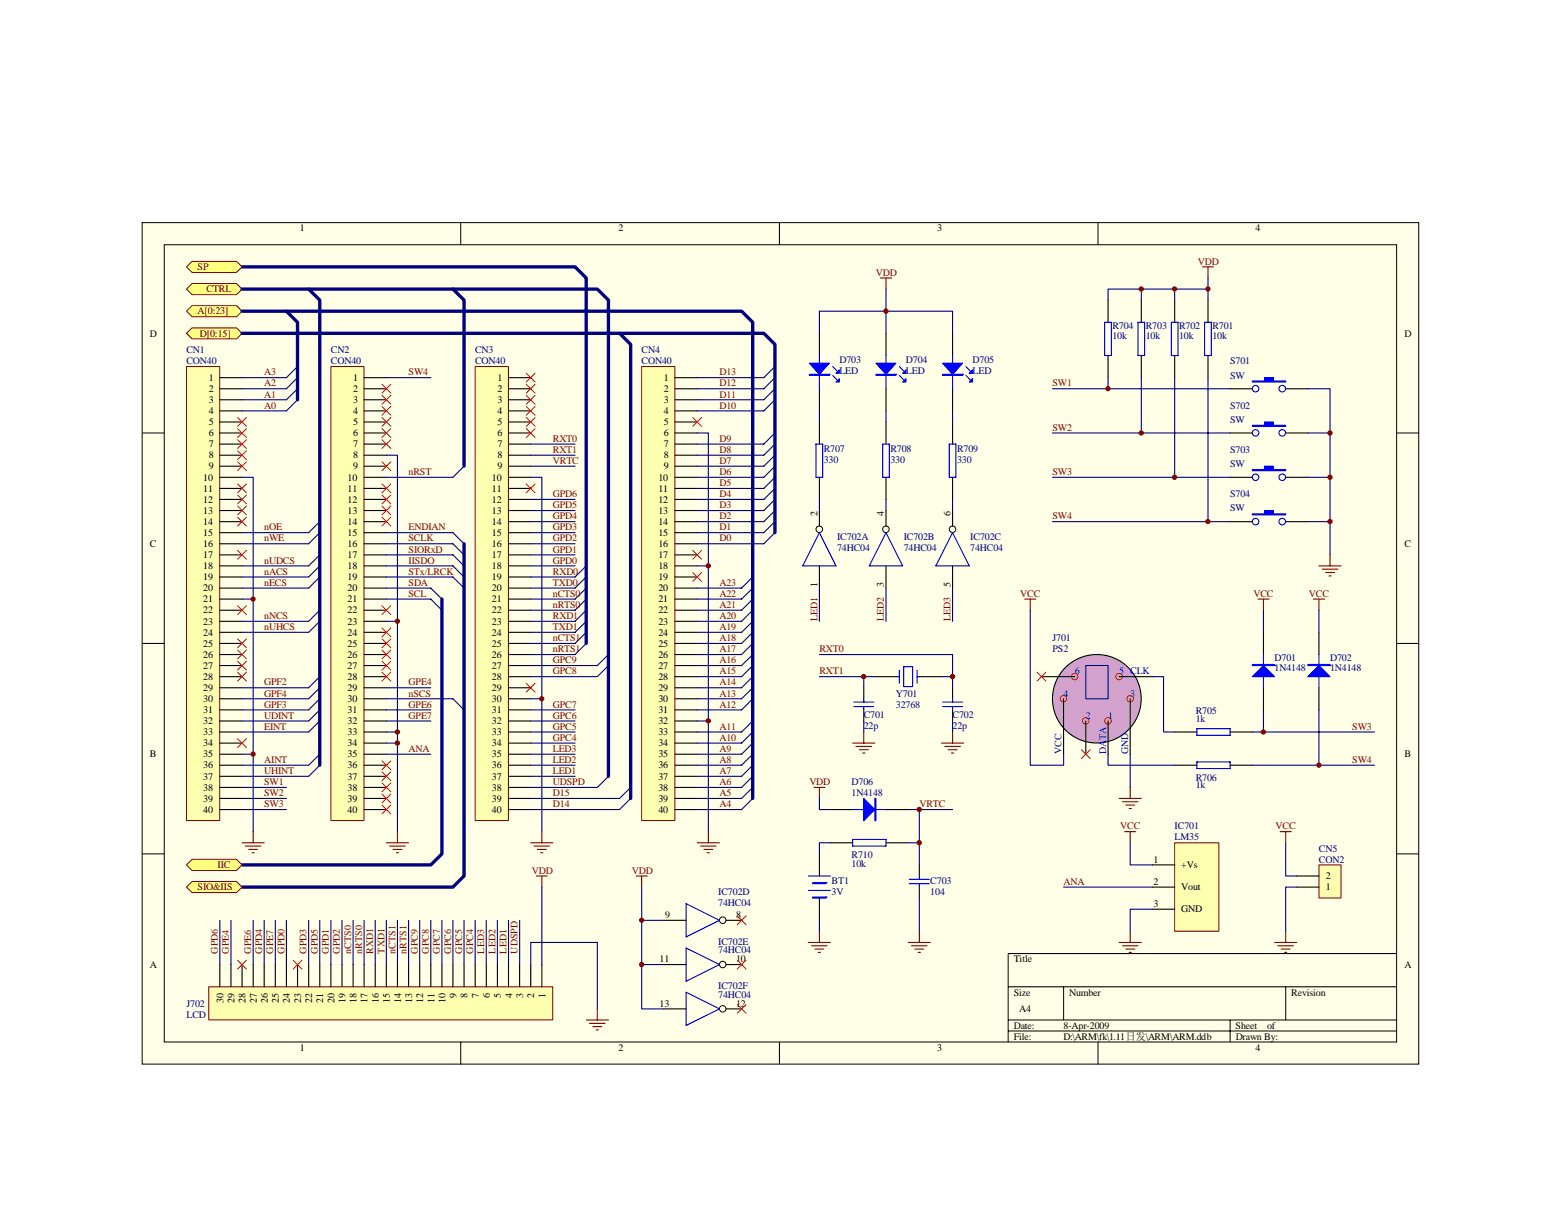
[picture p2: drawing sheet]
<svg xmlns="http://www.w3.org/2000/svg" width="279mm" height="216mm" viewBox="0 0 279 216" stroke-linecap="round" stroke-linejoin="round" font-family="sans-serif">
<path d="M25.4 39.9h228.5v150.6h-228.5z" fill="#ffffe8"/>
<g fill="none" stroke="#000" stroke-width=".18">
<path d="M25.4 39.9h228.5v150.6h-228.5zM82.5 39.9v3.9M139.5 39.9v3.9M196.5 39.9v3.9M29.4 43.8h220.6v142.7h-220.6zM25.4 77.5h4M250 77.5h4M25.4 115.2h4M250 115.2h4M25.4 152.9h4M250 152.9h4M180.4 176.7h69.6"/>
<path d="M190.4 176.7v5.9M230.1 176.7v5.9M250 170.7h-69.6v15.9M82.5 186.6v3.9M139.5 186.6v3.9M180.4 182.6h69.6M180.4 184.6h69.6M196.5 186.6v3.9M220.2 182.6v4"/>
</g>
<g fill="none" stroke="#000" stroke-width=".2">
<path d="M198.3 53.7v4M204.3 53.7v4M210.2 53.7v4M216.2 53.7v4M198.3 63.6v4M204.3 63.6v4M210.2 63.6v4M216.2 63.6v4M220.2 69.6h4M220.2 77.5h4M230.1 69.6h4M230.1 77.5h4"/>
<path d="M220.2 85.4h4M220.2 93.4h4M230.1 85.4h4M230.1 93.4h4"/>
</g>
<g fill="#00f" stroke="#00f" stroke-width=".2">
<path d="M224.2 68.2h2.1v-.6h1.6v.6h2.2v.2h-5.9z" fill-rule="evenodd"/>
<path d="M224.2 76.1h2.1v-.6h1.6v.6h2.2v.2h-5.9z" fill-rule="evenodd"/>
<path d="M224.2 84.1h2.1v-.6h1.6v.6h2.2v.2h-5.9z" fill-rule="evenodd"/>
<path d="M224.2 92h2.1v-.6h1.6v.6h2.2v.2h-5.9z" fill-rule="evenodd"/>
</g>
<g fill="none" stroke="#00f" stroke-width=".2">
<path d="M197.7 57.7h1.2v5.9h-1.2zM203.7 57.7h1.2v5.9h-1.2zM209.7 57.7h1.1v5.9h-1.1zM215.6 57.7h1.2v5.9h-1.2z"/>
<circle cx="224.7" cy="77.5" r=".58"/>
<circle cx="224.7" cy="69.6" r=".58"/>
<circle cx="229.5" cy="77.5" r=".59"/>
<circle cx="229.5" cy="69.6" r=".59"/>
<circle cx="224.7" cy="93.4" r=".58"/>
<circle cx="224.7" cy="85.4" r=".58"/>
<circle cx="229.5" cy="85.4" r=".59"/>
<circle cx="229.5" cy="93.4" r=".59"/>
</g>
<path d="M215.2 47.8h2M216.2 47.8v2M238.1 99.3v2M236.1 101.3h4M236.7 101.9h2.8M237.3 102.5h1.6M237.9 103.1h.4" fill="none" stroke="#800000" stroke-width=".2"/>
<g fill="none" stroke="#000080" stroke-width=".2">
<path d="M204.3 51.8v1.9M210.2 51.8v1.9M216.2 51.8h-17.9v1.9M216.2 49.8v3.9M188.4 77.5h31.8M188.4 69.6h31.8M198.3 67.6v2M204.3 67.6v9.9M210.2 67.6v17.8M216.2 67.6v25.8M234.1 69.6h4v29.7M234.1 77.5h4"/>
<path d="M188.4 85.4h31.8M188.4 93.4h31.8M234.1 85.4h4M234.1 93.4h4"/>
</g>
<circle cx="196.3" cy="125.1" r="7.9" fill="#d2a2cd" stroke="#000" stroke-width=".2"/>
<g fill="none" stroke="#f00" stroke-width=".18">
<path d="M185.6 120.3l1.6 1.6M187.2 120.3l-1.6 1.6M193.5 134.2l1.6 1.6M195.1 134.2l-1.6 1.6"/>
<circle cx="190.4" cy="125.1" r=".58"/>
<circle cx="192.4" cy="121.1" r=".58"/>
<circle cx="194.3" cy="129" r=".59"/>
<circle cx="198.3" cy="129.1" r=".59"/>
<circle cx="200.3" cy="121.1" r=".59"/>
<circle cx="202.3" cy="125.1" r=".59"/>
</g>
<path d="M194.4 119.1h3.9v6h-3.9z" fill="none" stroke="#11037e" stroke-width=".2"/>
<g fill="none" stroke="#000" stroke-width=".2">
<path d="M226.1 113.2v4M236.1 113.2v4M186.4 121.1h6M190.4 125.1v9.9M194.4 129.1v5.9M198.3 129.1v5.9M200.3 121.1h6M202.3 125.1v9.9M210.2 131h4M210.2 137h4M220.2 131h4M220.2 137h4"/>
<path d="M226.1 123.1v4M236.1 123.1v4"/>
</g>
<path d="M183.4 107.3h2M184.4 107.3v1.9M225.2 107.3h1.9M226.1 107.3v1.9M235.1 107.3h2M236.1 107.3v1.9M200.3 142.9h4M200.9 143.5h2.8M201.5 144.1h1.6M202.1 144.7h.4M202.3 141v1.9" fill="none" stroke="#800000" stroke-width=".2"/>
<path d="M184.4 109.2v27.8h6v-2M226.1 109.2v4M236.1 109.2v4M198.3 135v2h11.9M202.3 135v6M206.3 121.1h2v9.9h1.9M224.2 131h21.8M224.2 137h21.8M226.1 127.1v3.9M236.1 127.1v9.9" fill="none" stroke="#000080" stroke-width=".2"/>
<path d="M226.1 117.2v5.9M236.1 117.2v5.9M214.2 130.5h6v1.1h-6zM214.2 136.4h6v1.2h-6z" fill="none" stroke="#00f" stroke-width=".2"/>
<g fill="#00f" stroke="#00f" stroke-width=".2">
<path d="M224.2 121.1l1.9-2 2 2z"/>
<path d="M234.1 121.1l2-2 2 2z"/>
<path d="M224.2 119v.1h3.9v-.1z" fill-rule="evenodd"/>
<path d="M234.1 119v.1h4v-.1z" fill-rule="evenodd"/>
</g>
<g fill="#800000" stroke="#800000" stroke-width=".18">
<circle cx="226.1" cy="131" r=".39"/>
<circle cx="236.1" cy="137" r=".39"/>
<circle cx="238.1" cy="77.5" r=".39"/>
<circle cx="238" cy="85.4" r=".39"/>
<circle cx="238.1" cy="93.4" r=".39"/>
<circle cx="198.3" cy="69.6" r=".38"/>
<circle cx="204.3" cy="77.5" r=".39"/>
<circle cx="210.2" cy="85.4" r=".39"/>
<circle cx="216.2" cy="93.4" r=".38"/>
<circle cx="216.2" cy="51.7" r=".38"/>
<circle cx="204.3" cy="51.7" r=".39"/>
<circle cx="210.2" cy="51.7" r=".39"/>
</g>
<path d="M210.3 150.9h7.9v15.8h-7.9z" fill="#ffffb0"/>
<path d="M210.2 150.9h8v15.8h-8z" fill="none" stroke="#800000" stroke-width=".18"/>
<path d="M206.3 154.8h3.9M206.3 158.8h3.9M206.3 162.8h3.9" fill="none" stroke="#000" stroke-width=".2"/>
<path d="M201.3 148.9h2M202.3 148.9v2M200.3 168.7h4M200.9 169.3h2.8M201.5 169.9h1.6M202.1 170.5h.4M202.3 166.7v2" fill="none" stroke="#800000" stroke-width=".2"/>
<path d="M190.4 158.8h15.9M202.3 150.9v3.9h4M206.3 162.8h-4v3.9" fill="none" stroke="#000080" stroke-width=".2"/>
<path d="M33.4 65.6h5.9v81.3h-5.9z" fill="#ffffb0"/>
<path d="M33.4 65.6h5.9v81.3h-5.9z" fill="none" stroke="#800000" stroke-width=".18"/>
<g fill="none" stroke="#000" stroke-width=".2">
<path d="M39.3 67.6h4M39.3 69.6h4M39.3 71.6h4M39.3 73.6h4M39.3 75.5h4M39.3 77.5h4M39.3 79.5h4M39.3 81.5h4M39.3 83.5h4M39.3 85.4h4M39.3 87.4h4M39.3 89.4h4"/>
<path d="M39.3 91.4h4M39.3 93.4h4M39.3 95.4h4M39.3 97.3h4M39.3 99.3h4M39.3 101.3h4M39.3 103.3h4M39.3 105.3h4M39.3 107.3h4M39.3 109.2h4M39.3 111.2h4M39.3 113.2h4"/>
<path d="M39.3 115.2h4M39.3 117.2h4M39.3 119.1h4M39.3 121.1h4M39.3 123.1h4M39.3 125.1h4M39.3 127.1h4M39.3 129.1h4M39.3 131h4M39.3 133h4M39.3 135h4M39.3 137h4"/>
<path d="M39.3 139h4M39.3 141h4M39.3 142.9h4M39.3 144.9h4"/>
</g>
<path d="M59.2 65.6h6v81.3h-6z" fill="#ffffb0"/>
<path d="M59.2 65.6h6v81.3h-6z" fill="none" stroke="#800000" stroke-width=".18"/>
<g fill="none" stroke="#000" stroke-width=".2">
<path d="M65.2 67.6h4M65.2 69.6h4M65.2 71.6h4M65.2 73.6h4M65.2 75.5h4M65.2 77.5h4M65.2 79.5h4M65.2 81.5h4M65.2 83.5h4M65.2 85.4h4M65.2 87.4h4M65.2 89.4h4"/>
<path d="M65.2 91.4h4M65.2 93.4h4M65.2 95.4h4M65.2 97.3h4M65.2 99.3h4M65.2 101.3h4M65.2 103.3h4M65.2 105.3h4M65.2 107.3h4M65.2 109.2h4M65.2 111.2h4M65.2 113.2h4"/>
<path d="M65.2 115.2h4M65.2 117.2h4M65.2 119.1h4M65.2 121.1h4M65.2 123.1h4M65.2 125.1h4M65.2 127.1h4M65.2 129.1h4M65.2 131h4M65.2 133h4M65.2 135h4M65.2 137h4"/>
<path d="M65.2 139h4M65.2 141h4M65.2 142.9h4M65.2 144.9h4"/>
</g>
<path d="M85.1 65.6h5.9v81.3h-5.9z" fill="#ffffb0"/>
<path d="M85 65.6h6v81.3h-6z" fill="none" stroke="#800000" stroke-width=".18"/>
<g fill="none" stroke="#000" stroke-width=".2">
<path d="M91 67.6h4M91 69.6h4M91 71.6h4M91 73.6h4M91 75.5h4M91 77.5h4M91 79.5h4M91 81.5h4M91 83.5h4M91 85.4h4M91 87.4h4M91 89.4h4"/>
<path d="M91 91.4h4M91 93.4h4M91 95.4h4M91 97.3h4M91 99.3h4M91 101.3h4M91 103.3h4M91 105.3h4M91 107.3h4M91 109.2h4M91 111.2h4M91 113.2h4"/>
<path d="M91 115.2h4M91 117.2h4M91 119.1h4M91 121.1h4M91 123.1h4M91 125.1h4M91 127.1h4M91 129.1h4M91 131h4M91 133h4M91 135h4M91 137h4"/>
<path d="M91 139h4M91 141h4M91 142.9h4M91 144.9h4"/>
</g>
<path d="M114.9 65.6h5.9v81.3h-5.9z" fill="#ffffb0"/>
<path d="M114.9 65.6h5.9v81.3h-5.9z" fill="none" stroke="#800000" stroke-width=".18"/>
<g fill="none" stroke="#000" stroke-width=".2">
<path d="M146.7 59.7v3.9M158.6 59.7v3.9M170.5 59.7v3.9M120.8 67.6h4M120.8 69.6h4M120.8 71.6h4M120.8 73.6h4M120.8 75.5h4M120.8 77.5h4M120.8 79.5h4M146.7 69.6v4M146.7 75.5v4"/>
<path d="M158.6 69.6v4M158.6 75.5v4M170.5 69.6v4M170.5 75.5v4M120.8 81.5h4M120.8 83.5h4M120.8 85.4h4M120.8 87.4h4M120.8 89.4h4M120.8 91.4h4M120.8 93.4h4M120.8 95.4h4"/>
<path d="M120.8 97.3h4M120.8 99.3h4M146.7 85.4v4M146.7 91.4v2.8M158.6 85.4v4M158.6 91.4v2.8M170.5 85.4v4M170.5 91.4v2.8M120.8 101.3h4M120.8 103.3h4M120.8 105.3h4M120.8 107.3h4"/>
<path d="M120.8 109.2h4M120.8 111.2h4M120.8 113.2h4M120.8 115.2h4M120.8 117.2h4M120.8 119.1h4M146.7 101.3v4M158.6 101.3v4M170.5 101.3v4M120.8 121.1h4M120.8 123.1h4M120.8 125.1h4"/>
<path d="M120.8 127.1h4M120.8 129.1h4M120.8 131h4M120.8 133h4M120.8 135h4M120.8 137h4M120.8 139h4M120.8 141h4M120.8 142.9h4M120.8 144.9h4"/>
</g>
<g fill="none" stroke="#00f" stroke-width=".2">
<path d="M146 79.5h1.3v5.9h-1.3zM146.7 63.6v6M149 67.2l.8 .8M149 65.6l.8 .8M158 79.5h1.2v5.9h-1.2zM158.6 63.6v6M161 67.2l.8 .8M161 65.6l.8 .8M169.9 79.5h1.2v5.9h-1.2zM170.5 63.6v6M172.9 67.2l.8 .8M172.9 65.6l.8 .8"/>
<path d="M146.7 95.4l2.9 5.9h-5.9zM158.6 95.4l3 5.9h-6zM170.5 95.4l3 5.9h-6z"/>
</g>
<g fill="#00f" stroke="#00f" stroke-width=".2">
<path d="M144.9 65h3.5l-1.7 2z"/>
<path d="M149.6 68.4l.6-.6v.6z"/>
<path d="M150.2 66.2v.6h-.6z"/>
<path d="M156.8 65h3.6l-1.8 2z"/>
<path d="M161.6 68.4l.6-.6v.6z"/>
<path d="M162.2 66.2v.6h-.6z"/>
<path d="M168.7 65h3.6l-1.8 2z"/>
<path d="M173.5 68.4l.6-.6v.6z"/>
<path d="M174.1 66.2v.6h-.6z"/>
<path d="M144.9 67h3.5v.2h-3.5z" fill-rule="evenodd"/>
<path d="M156.8 67h3.6v.2h-3.6z" fill-rule="evenodd"/>
<path d="M168.7 67h3.6v.2h-3.6z" fill-rule="evenodd"/>
</g>
<g fill="none" stroke="#000" stroke-width=".18">
<circle cx="146.6" cy="94.8" r=".59"/>
<circle cx="158.6" cy="94.8" r=".58"/>
<circle cx="170.5" cy="94.8" r=".58"/>
</g>
<path d="M146.7 59.7v-4h23.8v4M158.6 51.8v7.9M146.7 73.6v1.9M158.6 73.6v1.9M170.5 73.6v1.9M146.7 89.4v2M158.6 89.4v2M170.5 89.4v2M146.7 105.3v5.9M158.6 105.3v5.9M170.5 105.3v5.9" fill="none" stroke="#000080" stroke-width=".2"/>
<path d="M157.6 49.8h2M158.6 49.8v2" fill="none" stroke="#800000" stroke-width=".2"/>
<path d="M236.1 154.9h3.9v5.9h-3.9z" fill="#ffffb0"/>
<path d="M236.1 154.8h3.9v6h-3.9z" fill="none" stroke="#800000" stroke-width=".18"/>
<g fill="none" stroke="#000" stroke-width=".2">
<path d="M154.6 123.1v2M154.6 127.1v2M156.6 121.1h4M164.5 121.1h4M170.5 123.1v2M170.5 127.1v2M146.7 152.9v3.9M148.6 144.9h4M148.6 150.9h4M158.6 144.9h4M158.6 150.9h4M164.5 154.8v2"/>
<path d="M164.5 158.8v2M232.1 158.8h4M232.1 156.8h4M146.7 160.8v4"/>
</g>
<g fill="none" stroke="#800000" stroke-width=".2">
<path d="M152.6 133h4M153.2 133.6h2.8M153.8 134.2h1.6M154.4 134.8h.4M154.6 131v2M168.5 133h4M169.1 133.6h2.8M169.7 134.2h1.6M170.3 134.8h.4M170.5 131v2M145.7 141h2M146.7 141v1.9"/>
<path d="M229.1 148.9h2M230.1 148.9v2M144.7 168.7h3.9M145.3 169.3h2.7M145.9 169.9h1.5M146.5 170.5h.4M146.7 166.7v2M162.6 168.7h3.9M163.2 169.3h2.7M163.7 169.9h1.6M164.3 170.5h.4M164.5 166.7v2"/>
<path d="M228.1 168.7h4M228.7 169.3h2.8M229.3 169.9h1.6M229.9 170.5h.4M230.1 166.7v2"/>
</g>
<g fill="none" stroke="#000080" stroke-width=".2">
<path d="M146.7 117.2h23.8v5.9M146.7 121.1h9.9M154.6 121.1v2M154.6 129.1v1.9M168.5 121.1h2M170.5 129.1v1.9M146.7 142.9v2h1.9M148.6 150.9h-1.9v2M162.6 144.9h7.9M162.6 150.9h1.9M164.5 144.9v9.9M230.1 150.9v5.9h2"/>
<path d="M232.1 158.8h-2v7.9M146.7 164.8v1.9M164.5 160.8v5.9"/>
</g>
<g fill="none" stroke="#00f" stroke-width=".2">
<path d="M161 120v2.3M161.8 119.4h1.5v3.5h-1.5zM164.1 120v2.3M152.8 126.5h3.6M152.8 125.7h3.6M154.6 125.1v.6M154.6 126.5v.6M160.6 121.1h.4M164.1 121.1h.4M168.7 126.5h3.6M168.7 125.7h3.6M170.5 125.1v.6"/>
<path d="M170.5 126.5v.6M144.7 159.4h3.9M144.7 156.8h3.9M152.6 144.9h6M152.6 150.3h6v1.2h-6zM162.8 158.2h3.5M162.8 157.4h3.5M164.5 156.8v.6M164.5 158.2v.6"/>
</g>
<g fill="#00f" stroke="#00f" stroke-width=".2">
<path d="M154.6 142.9l2 2-2 2z"/>
<path d="M145.5 158h2.3v.2h-2.3z" fill-rule="evenodd"/>
<path d="M145.5 160.6h2.3v.2h-2.3z" fill-rule="evenodd"/>
<path d="M156.6 142.9h.2v4h-.2z" fill-rule="evenodd"/>
</g>
<path d="M37.4 176.7h61.5v5.9h-61.5z" fill="#ffffb0"/>
<path d="M37.4 176.7h61.5v5.9h-61.5z" fill="none" stroke="#800000" stroke-width=".18"/>
<g fill="none" stroke="#000" stroke-width=".2">
<path d="M39.3 172.7v4M41.3 172.7v4M43.3 172.7v4M45.3 172.7v4M47.3 172.7v4M49.3 172.7v4M51.3 172.7v4M53.3 172.7v4M55.2 172.7v4M57.2 172.7v4M59.2 172.7v4M61.2 172.7v4"/>
<path d="M63.2 172.7v4M65.2 172.7v4M67.2 172.7v4M69.2 172.7v4M71.1 172.7v4M73.1 172.7v4M75.1 172.7v4M77.1 172.7v4M79.1 172.7v4M81.1 172.7v4M83.1 172.7v4M85 172.7v4"/>
<path d="M87 172.7v4M89 172.7v4M91 172.7v4M93 172.7v4M95 172.7v4M97 172.7v4"/>
</g>
<g fill="none" stroke="#800000" stroke-width=".2">
<path d="M43.3 150.9h4M43.9 151.5h2.8M44.5 152.1h1.6M45.1 152.7h.4M45.3 148.9v2M69.2 150.9h3.9M69.7 151.5h2.8M70.3 152.1h1.6M71 152.7h.3M71.1 148.9v2M95 150.9h4M95.6 151.5h2.8"/>
<path d="M96.2 152.1h1.6M96.8 152.7h.4M97 148.9v2M124.8 150.9h4M125.4 151.5h2.8M126 152.1h1.6M126.6 152.7h.4M126.8 148.9v2"/>
</g>
<g fill="none" stroke="#000080" stroke-width=".2">
<path d="M124.8 77.5h2v71.4M138.7 65.6l-2 2h-11.9M138.7 67.6l-2 2h-11.9M138.7 69.6l-2 2h-11.9M138.7 71.6l-2 2h-11.9M138.7 77.5l-2 2h-11.9M138.7 79.5l-2 2h-11.9M43.3 85.4h2v63.5M69.2 81.5h1.9v67.4M95 85.4h2v63.5M138.7 81.5l-2 2h-11.9M138.7 83.5l-2 1.9h-11.9"/>
<path d="M138.7 85.4l-2 2h-11.9M138.7 87.4l-2 2h-11.9M138.7 89.4l-2 2h-11.9M138.7 91.4l-2 2h-11.9M138.7 93.4l-2 2h-11.9M138.7 95.4l-2 1.9h-11.9M43.3 107.3h2M69.2 111.2h1.9M43.3 135h2M69.2 131h1.9M69.2 133h1.9M95 125.1h2"/>
<path d="M124.8 129.1h2M112.9 141l-2 1.9M112.9 142.9l-2 2"/>
</g>
<g fill="none" stroke="#f00" stroke-width=".18">
<path d="M68.4 78.7l1.6 1.6M70 78.7l-1.6 1.6M124 74.7l1.6 1.6M125.6 74.7l-1.6 1.6M42.5 82.7l1.6 1.6M44.1 82.7l-1.6 1.6M42.5 108.4l1.6 1.6M44.1 108.4l-1.6 1.6M68.4 108.4l1.6 1.6M70 108.4l-1.6 1.6M124 102.5l1.6 1.6M125.6 102.5l-1.6 1.6"/>
<path d="M42.5 132.2l1.6 1.6M44.1 132.2l-1.6 1.6M94.2 122.3l1.6 1.6M95.8 122.3l-1.6 1.6"/>
</g>
<path d="M33.4 59.7l1-1h7.9l1 1-1 1h-7.9z" fill-rule="evenodd" fill="#ffff80" stroke="#800000" stroke-width=".18"/>
<path d="M51.3 55.7l2 2v13.9M110.9 59.7l2 2v81.2" fill="none" stroke="#000080" stroke-width=".6"/>
<g fill="none" stroke="#000080" stroke-width=".2">
<path d="M53.3 65.6l-2 2h-8M53.3 67.6l-2 2h-8M53.3 69.6l-2 2h-8M53.3 71.6l-2 2h-8M134.7 103.3l-2 2h-7.9M134.7 105.3l-2 2h-7.9M134.7 107.3l-2 1.9h-7.9M134.7 109.2l-2 2h-7.9M134.7 111.2l-2 2h-7.9M134.7 113.2l-2 2h-7.9M134.7 115.2l-2 2h-7.9M134.7 117.2l-2 1.9h-7.9"/>
<path d="M134.7 119.1l-2 2h-7.9M134.7 121.1l-2 2h-7.9M134.7 123.1l-2 2h-7.9M134.7 125.1l-2 2h-7.9M134.7 129.1l-2 1.9h-7.9M134.7 131l-2 2h-7.9M134.7 133l-2 2h-7.9M134.7 135l-2 2h-7.9M134.7 137l-2 2h-7.9M134.7 139l-2 2h-7.9M134.7 141l-2 1.9h-7.9M134.7 142.9l-2 2h-7.9"/>
</g>
<path d="M33.4 55.7l1-1h7.9l1 1-1 1h-7.9z" fill-rule="evenodd" fill="#ffff80" stroke="#800000" stroke-width=".18"/>
<g fill="none" stroke="#000080" stroke-width=".2">
<path d="M57.2 93.4l-2 2h-11.9M57.2 95.4l-2 1.9h-11.9M57.2 99.3l-2 2h-11.9M83.1 83.5l-2 1.9h-11.9M57.2 103.3l-2 2h-11.9M57.2 101.3l-2 2h-11.9M57.2 109.2l-2 2h-11.9M57.2 111.2l-2 2h-11.9M108.9 119.1l-2 2M108.9 117.2l-2 1.9M57.2 129.1l-2 1.9h-11.9M57.2 123.1l-2 2h-11.9"/>
<path d="M57.2 121.1l-2 2h-11.9M57.2 125.1l-2 2h-11.9M57.2 135l-2 2h-11.9M57.2 127.1l-2 2h-11.9M57.2 137l-2 2h-11.9M108.9 139l-2 2"/>
</g>
<path d="M55.2 51.8l2 1.9v83.3M81.1 51.8l2 1.9v29.8" fill="none" stroke="#000080" stroke-width=".6"/>
<path d="M33.4 51.8l1-1h7.9l1 1-1 .9h-7.9z" fill-rule="evenodd" fill="#ffff80" stroke="#800000" stroke-width=".18"/>
<path d="M69.2 99.3h11.9l2 2M69.2 97.3h11.9l2 2M69.2 95.4h11.9l2 1.9M69.2 101.3h11.9l2 2M69.2 103.3h11.9l2 2M69.2 105.3h7.9l2 2M69.2 107.3h7.9l2 1.9M69.2 125.1h11.9l2 2" fill="none" stroke="#000080" stroke-width=".2"/>
<path d="M83.1 97.3v59.5l-2 2h-37.8M79.1 107.3v45.6l-2 1.9h-33.8" fill="none" stroke="#000080" stroke-width=".6"/>
<g fill="#ffff80" stroke="#800000" stroke-width=".18">
<path d="M34.4 157.8h7.9l1 1-1 1h-7.9l-1-1z" fill-rule="evenodd"/>
<path d="M34.4 153.8h7.9l1 1-1 1h-7.9l-1-1z" fill-rule="evenodd"/>
</g>
<path d="M43.3 59.7h93.4l2 2v33.7M43.3 55.7h89.4l2 2v85.2M43.3 51.8h63.6l2 1.9v85.3M43.3 47.8h59.6l2 2v65.4" fill="none" stroke="#000080" stroke-width=".6"/>
<g fill="none" stroke="#000080" stroke-width=".2">
<path d="M95 119.1h11.9M104.9 115.2l-2 2h-7.9M104.9 113.2l-2 2h-7.9M104.9 111.2l-2 2h-7.9M104.9 109.2l-2 2h-7.9M104.9 107.3l-2 1.9h-7.9M104.9 105.3l-2 2h-7.9M104.9 103.3l-2 2h-7.9M104.9 101.3l-2 2h-7.9M95 121.1h11.9M95 141h11.9M95 142.9h15.9"/>
<path d="M95 144.9h15.9"/>
</g>
<path d="M33.4 47.8l1-1h7.9l1 1-1 1h-7.9z" fill-rule="evenodd" fill="#ffff80" stroke="#800000" stroke-width=".18"/>
<g fill="#800000" stroke="#800000" stroke-width=".18">
<circle cx="45.3" cy="135" r=".38"/>
<circle cx="71.1" cy="111.2" r=".39"/>
<circle cx="71.1" cy="131" r=".39"/>
<circle cx="71.1" cy="133" r=".39"/>
<circle cx="97" cy="125.1" r=".38"/>
<circle cx="126.8" cy="129.1" r=".39"/>
<circle cx="158.6" cy="55.7" r=".39"/>
<circle cx="164.5" cy="150.9" r=".39"/>
<circle cx="170.5" cy="121.1" r=".39"/>
<circle cx="154.6" cy="121.1" r=".39"/>
<circle cx="164.5" cy="144.9" r=".39"/>
<circle cx="114.8" cy="172.7" r=".39"/>
<circle cx="114.9" cy="164.7" r=".38"/>
<circle cx="126.8" cy="101.3" r=".39"/>
<circle cx="45.3" cy="107.2" r=".38"/>
</g>
<g fill="none" stroke="#000080" stroke-width=".2">
<path d="M69.2 67.6h7.9M95 79.5h7.9M95 83.5h7.9M95 81.5h7.9M95 89.4h7.9M95 91.4h7.9M95 93.4h7.9M95 95.4h7.9M95 97.3h7.9M95 99.3h7.9M95 101.3h7.9M124.8 101.3h2"/>
<path d="M69.2 135h7.9M69.2 123.1h7.9M69.2 127.1h7.9M69.2 129.1h7.9M95 135h7.9M95 139h7.9M95 137h7.9M95 127.1h7.9M95 129.1h7.9M95 133h7.9M95 131h7.9M43.3 141h8"/>
<path d="M43.3 142.9h8M43.3 144.9h8M97 158.8v13.9M114.9 158.8v21.8h3.9M39.3 164.8v7.9M41.3 164.8v7.9M45.3 164.8v7.9M47.3 164.8v7.9M49.3 164.8v7.9M51.3 164.8v7.9M55.2 164.8v7.9M57.2 164.8v7.9"/>
<path d="M59.2 164.8v7.9M61.2 164.8v7.9M63.2 164.8v7.9M65.2 164.8v7.9M67.2 164.8v7.9M69.2 164.8v7.9M71.1 164.8v7.9M73.1 164.8v7.9M75.1 164.8v7.9M77.1 164.8v7.9M79.1 164.8v7.9M81.1 164.8v7.9"/>
<path d="M83.1 164.8v7.9M85 164.8v7.9M87 164.8v7.9M89 164.8v7.9M91 164.8v7.9M93 164.8v7.9M95 172.7v-4h11.9v11.9M114.9 172.7h3.9M114.9 164.8h3.9"/>
</g>
<g fill="none" stroke="#f00" stroke-width=".18">
<path d="M42.5 74.7l1.6 1.6M42.5 76.7l1.6 1.6M42.5 78.7l1.6 1.6M44.1 74.7l-1.6 1.6M44.1 76.7l-1.6 1.6M44.1 78.7l-1.6 1.6M68.4 68.8l1.6 1.6M68.4 70.8l1.6 1.6M68.4 72.8l1.6 1.5M68.4 74.7l1.6 1.6M68.4 76.7l1.6 1.6M70 68.8l-1.6 1.6"/>
<path d="M70 70.8l-1.6 1.6M70 72.8l-1.6 1.5M70 74.7l-1.6 1.6M70 76.7l-1.6 1.6M94.2 66.8l1.6 1.6M94.2 68.8l1.6 1.6M94.2 70.8l1.6 1.6M94.2 72.8l1.6 1.5M94.2 74.7l1.6 1.6M94.2 76.7l1.6 1.6M95.8 66.8l-1.6 1.6M95.8 68.8l-1.6 1.6"/>
<path d="M95.8 70.8l-1.6 1.6M95.8 72.8l-1.6 1.5M95.8 74.7l-1.6 1.6M95.8 76.7l-1.6 1.6M42.5 90.6l1.6 1.6M42.5 80.7l1.6 1.6M42.5 86.6l1.6 1.6M42.5 88.6l1.6 1.6M42.5 92.6l1.6 1.6M42.5 98.5l1.6 1.6M44.1 80.7l-1.6 1.6M44.1 86.6l-1.6 1.6"/>
<path d="M44.1 88.6l-1.6 1.6M44.1 90.6l-1.6 1.6M44.1 92.6l-1.6 1.6M44.1 98.5l-1.6 1.6M68.4 82.7l1.6 1.6M68.4 86.6l1.6 1.6M68.4 88.6l1.6 1.6M68.4 90.6l1.6 1.6M68.4 92.6l1.6 1.6M70 82.7l-1.6 1.6M70 86.6l-1.6 1.6M70 88.6l-1.6 1.6"/>
<path d="M70 90.6l-1.6 1.6M70 92.6l-1.6 1.6M94.2 86.6l1.6 1.6M95.8 86.6l-1.6 1.6M124 98.5l1.6 1.6M125.6 98.5l-1.6 1.6M42.5 114.4l1.6 1.6M42.5 116.4l1.6 1.6M42.5 118.4l1.6 1.6M44.1 114.4l-1.6 1.6M44.1 116.4l-1.6 1.6M44.1 118.4l-1.6 1.6"/>
<path d="M68.4 116.4l1.6 1.6M68.4 112.4l1.6 1.6M68.4 114.4l1.6 1.6M68.4 118.4l1.6 1.6M70 112.4l-1.6 1.6M70 114.4l-1.6 1.6M70 116.4l-1.6 1.6M70 118.4l-1.6 1.6M42.5 120.3l1.6 1.6M44.1 120.3l-1.6 1.6M68.4 136.2l1.6 1.6M68.4 138.2l1.6 1.6"/>
<path d="M68.4 120.3l1.6 1.6M70 136.2l-1.6 1.6M70 138.2l-1.6 1.6M70 120.3l-1.6 1.6M68.4 140.2l1.6 1.6M68.4 142.2l1.6 1.5M68.4 144.1l1.6 1.6M70 140.2l-1.6 1.6M70 142.2l-1.6 1.5M70 144.1l-1.6 1.6M42.5 171.9l1.6 1.6M44.1 171.9l-1.6 1.6"/>
<path d="M52.5 171.9l1.6 1.6M54.1 171.9l-1.6 1.6M132 164l1.5 1.5M132 171.9l1.5 1.6M132 179.8l1.5 1.6M133.5 164l-1.5 1.5M133.5 171.9l-1.5 1.6M133.5 179.8l-1.5 1.6"/>
</g>
<path d="M118.8 164.8h4M118.8 172.7h4M130 164.8h2.7M130 172.7h2.7M118.8 180.6h4M130 180.6h2.7" fill="none" stroke="#000" stroke-width=".2"/>
<g fill="none" stroke="#000" stroke-width=".18">
<circle cx="129.4" cy="164.7" r=".59"/>
<circle cx="129.4" cy="172.7" r=".58"/>
<circle cx="129.4" cy="180.6" r=".58"/>
</g>
<path d="M122.8 161.8l6 3-6 2.9zM122.8 169.7l6 3-6 3zM122.8 177.6l6 3-6 3z" fill="none" stroke="#00f" stroke-width=".2"/>
<path d="M96 156.8h2M97 156.8v2M113.9 156.8h1.9M114.9 156.8v2M104.9 182.6h4M105.5 183.2h2.8M106.1 183.8h1.6M106.7 184.4h.4M106.9 180.6v2" fill="none" stroke="#800000" stroke-width=".2"/>
<g font-size="1.8">
<text x="53.7" y="41.4">1</text>
<text x="110.7" y="41.4">2</text>
<text x="167.7" y="41.4">3</text>
<text x="224.7" y="41.4">4</text>
<text x="26.8" y="60.3">D</text>
<text x="251.4" y="60.3">D</text>
<text x="37.4" y="68.2">1</text>
<text x="37.4" y="70.2">2</text>
<text x="63.2" y="68.2">1</text>
<text x="63.2" y="70.2">2</text>
<text x="89" y="68.2">1</text>
<text x="89" y="70.2">2</text>
<text x="118.8" y="68.2">1</text>
<text x="118.8" y="70.2">2</text>
<text x="37.4" y="72.1">3</text>
<text x="37.4" y="74.1">4</text>
<text x="37.4" y="76.1">5</text>
<text x="63.2" y="72.1">3</text>
<text x="63.2" y="74.1">4</text>
<text x="63.2" y="76.1">5</text>
<text x="89" y="72.1">3</text>
<text x="89" y="74.1">4</text>
<text x="89" y="76.1">5</text>
<text x="118.8" y="72.1">3</text>
<text x="118.8" y="74.1">4</text>
<text x="118.8" y="76.1">5</text>
<text x="37.4" y="78.1">6</text>
<text x="37.4" y="80.1">7</text>
<text x="37.4" y="82.1">8</text>
<text x="63.2" y="78.1">6</text>
<text x="63.2" y="80.1">7</text>
<text x="63.2" y="82.1">8</text>
<text x="89" y="78.1">6</text>
<text x="89" y="80.1">7</text>
<text x="89" y="82.1">8</text>
<text x="118.8" y="78.1">6</text>
<text x="118.8" y="80.1">7</text>
<text x="118.8" y="82.1">8</text>
<text x="36.4" y="86">10</text>
<text x="36.4" y="88">11</text>
<text x="36.4" y="90">12</text>
<text x="37.4" y="84">9</text>
<text x="62.2" y="86">10</text>
<text x="62.2" y="88">11</text>
<text x="62.2" y="90">12</text>
<text x="63.2" y="84">9</text>
<text x="88" y="86">10</text>
<text x="88" y="88">11</text>
<text x="88" y="90">12</text>
<text x="89" y="84">9</text>
<text x="117.8" y="86">10</text>
<text x="117.8" y="88">11</text>
<text x="117.8" y="90">12</text>
<text x="118.8" y="84">9</text>
<text x="36.4" y="92">13</text>
<text x="36.4" y="94">14</text>
<text x="36.4" y="95.9">15</text>
<text x="62.2" y="92">13</text>
<text x="62.2" y="94">14</text>
<text x="62.2" y="95.9">15</text>
<text x="88" y="92">13</text>
<text x="88" y="94">14</text>
<text x="88" y="95.9">15</text>
<text x="117.8" y="92">13</text>
<text x="117.8" y="94">14</text>
<text x="117.8" y="95.9">15</text>
<text x="146.3" y="92.4" transform="rotate(-90 146.3 92.4)">2</text>
<text x="158.2" y="92.4" transform="rotate(-90 158.2 92.4)">4</text>
<text x="170.1" y="92.4" transform="rotate(-90 170.1 92.4)">6</text>
<text x="26.8" y="97.9">C</text>
<text x="36.4" y="97.9">16</text>
<text x="36.4" y="99.9">17</text>
<text x="36.4" y="101.9">18</text>
<text x="62.2" y="97.9">16</text>
<text x="62.2" y="99.9">17</text>
<text x="62.2" y="101.9">18</text>
<text x="88" y="97.9">16</text>
<text x="88" y="99.9">17</text>
<text x="88" y="101.9">18</text>
<text x="117.8" y="97.9">16</text>
<text x="117.8" y="99.9">17</text>
<text x="117.8" y="101.9">18</text>
<text x="251.4" y="97.9">C</text>
<text x="36.4" y="103.9">19</text>
<text x="36.4" y="105.9">20</text>
<text x="36.4" y="107.8">21</text>
<text x="62.2" y="103.9">19</text>
<text x="62.2" y="105.9">20</text>
<text x="62.2" y="107.8">21</text>
<text x="88" y="103.9">19</text>
<text x="88" y="105.9">20</text>
<text x="88" y="107.8">21</text>
<text x="117.8" y="103.9">19</text>
<text x="117.8" y="105.9">20</text>
<text x="117.8" y="107.8">21</text>
<text x="146.3" y="105.1" transform="rotate(-90 146.3 105.1)">1</text>
<text x="158.2" y="105.1" transform="rotate(-90 158.2 105.1)">3</text>
<text x="170.1" y="105.1" transform="rotate(-90 170.1 105.1)">5</text>
<text x="36.4" y="109.8">22</text>
<text x="36.4" y="111.8">23</text>
<text x="36.4" y="113.8">24</text>
<text x="62.2" y="109.8">22</text>
<text x="62.2" y="111.8">23</text>
<text x="62.2" y="113.8">24</text>
<text x="88" y="109.8">22</text>
<text x="88" y="111.8">23</text>
<text x="88" y="113.8">24</text>
<text x="117.8" y="109.8">22</text>
<text x="117.8" y="111.8">23</text>
<text x="117.8" y="113.8">24</text>
<text x="36.4" y="115.8">25</text>
<text x="36.4" y="117.8">26</text>
<text x="36.4" y="119.7">27</text>
<text x="62.2" y="115.8">25</text>
<text x="62.2" y="117.8">26</text>
<text x="62.2" y="119.7">27</text>
<text x="88" y="115.8">25</text>
<text x="88" y="117.8">26</text>
<text x="88" y="119.7">27</text>
<text x="117.8" y="115.8">25</text>
<text x="117.8" y="117.8">26</text>
<text x="117.8" y="119.7">27</text>
<text x="36.4" y="121.7">28</text>
<text x="36.4" y="123.7">29</text>
<text x="36.4" y="125.7">30</text>
<text x="62.2" y="121.7">28</text>
<text x="62.2" y="123.7">29</text>
<text x="62.2" y="125.7">30</text>
<text x="88" y="121.7">28</text>
<text x="88" y="123.7">29</text>
<text x="88" y="125.7">30</text>
<text x="117.8" y="121.7">28</text>
<text x="117.8" y="123.7">29</text>
<text x="117.8" y="125.7">30</text>
<text x="36.4" y="127.7">31</text>
<text x="36.4" y="129.6">32</text>
<text x="36.4" y="131.6">33</text>
<text x="62.2" y="127.7">31</text>
<text x="62.2" y="129.6">32</text>
<text x="62.2" y="131.6">33</text>
<text x="88" y="127.7">31</text>
<text x="88" y="129.6">32</text>
<text x="88" y="131.6">33</text>
<text x="117.8" y="127.7">31</text>
<text x="117.8" y="129.6">32</text>
<text x="117.8" y="131.6">33</text>
<text x="26.8" y="135.6">B</text>
<text x="36.4" y="133.6">34</text>
<text x="36.4" y="135.6">35</text>
<text x="36.4" y="137.6">36</text>
<text x="62.2" y="133.6">34</text>
<text x="62.2" y="135.6">35</text>
<text x="62.2" y="137.6">36</text>
<text x="88" y="133.6">34</text>
<text x="88" y="135.6">35</text>
<text x="88" y="137.6">36</text>
<text x="117.8" y="133.6">34</text>
<text x="117.8" y="135.6">35</text>
<text x="117.8" y="137.6">36</text>
<text x="251.4" y="135.6">B</text>
<text x="36.4" y="139.6">37</text>
<text x="36.4" y="141.5">38</text>
<text x="36.4" y="143.5">39</text>
<text x="62.2" y="139.6">37</text>
<text x="62.2" y="141.5">38</text>
<text x="62.2" y="143.5">39</text>
<text x="88" y="139.6">37</text>
<text x="88" y="141.5">38</text>
<text x="88" y="143.5">39</text>
<text x="117.8" y="139.6">37</text>
<text x="117.8" y="141.5">38</text>
<text x="117.8" y="143.5">39</text>
<text x="36.4" y="145.5">40</text>
<text x="62.2" y="145.5">40</text>
<text x="88" y="145.5">40</text>
<text x="117.8" y="145.5">40</text>
<text x="206.5" y="154.4">1</text>
<text x="211.4" y="155.4">+Vs</text>
<text x="206.5" y="158.4">2</text>
<text x="211.4" y="159.4">Vout</text>
<text x="237.3" y="159.4">1</text>
<text x="237.3" y="157.4">2</text>
<text x="119" y="164.3">9</text>
<text x="131.7" y="164.3">8</text>
<text x="206.5" y="162.3">3</text>
<text x="211.4" y="163.3">GND</text>
<text x="26.8" y="173.2">A</text>
<text x="118" y="172.3">11</text>
<text x="131.7" y="172.3">10</text>
<text x="181.4" y="172.3">Title</text>
<text x="251.4" y="173.2">A</text>
<text x="40" y="179.6" transform="rotate(-90 40 179.6)">30</text>
<text x="42" y="179.6" transform="rotate(-90 42 179.6)">29</text>
<text x="44" y="179.6" transform="rotate(-90 44 179.6)">28</text>
<text x="46" y="179.6" transform="rotate(-90 46 179.6)">27</text>
<text x="47.9" y="179.6" transform="rotate(-90 47.9 179.6)">26</text>
<text x="49.9" y="179.6" transform="rotate(-90 49.9 179.6)">25</text>
<text x="51.9" y="179.6" transform="rotate(-90 51.9 179.6)">24</text>
<text x="53.9" y="179.6" transform="rotate(-90 53.9 179.6)">23</text>
<text x="55.9" y="179.6" transform="rotate(-90 55.9 179.6)">22</text>
<text x="57.9" y="179.6" transform="rotate(-90 57.9 179.6)">21</text>
<text x="59.9" y="179.6" transform="rotate(-90 59.9 179.6)">20</text>
<text x="61.8" y="179.6" transform="rotate(-90 61.8 179.6)">19</text>
<text x="63.8" y="179.6" transform="rotate(-90 63.8 179.6)">18</text>
<text x="65.8" y="179.6" transform="rotate(-90 65.8 179.6)">17</text>
<text x="67.8" y="179.6" transform="rotate(-90 67.8 179.6)">16</text>
<text x="69.8" y="179.6" transform="rotate(-90 69.8 179.6)">15</text>
<text x="71.8" y="179.6" transform="rotate(-90 71.8 179.6)">14</text>
<text x="73.8" y="179.6" transform="rotate(-90 73.8 179.6)">13</text>
<text x="75.8" y="179.6" transform="rotate(-90 75.8 179.6)">12</text>
<text x="77.7" y="179.6" transform="rotate(-90 77.7 179.6)">11</text>
<text x="79.7" y="179.6" transform="rotate(-90 79.7 179.6)">10</text>
<text x="81.7" y="178.6" transform="rotate(-90 81.7 178.6)">9</text>
<text x="83.7" y="178.6" transform="rotate(-90 83.7 178.6)">8</text>
<text x="85.7" y="178.6" transform="rotate(-90 85.7 178.6)">7</text>
<text x="87.7" y="178.6" transform="rotate(-90 87.7 178.6)">6</text>
<text x="89.7" y="178.6" transform="rotate(-90 89.7 178.6)">5</text>
<text x="91.7" y="178.6" transform="rotate(-90 91.7 178.6)">4</text>
<text x="93.6" y="178.6" transform="rotate(-90 93.6 178.6)">3</text>
<text x="95.6" y="178.6" transform="rotate(-90 95.6 178.6)">2</text>
<text x="97.6" y="178.6" transform="rotate(-90 97.6 178.6)">1</text>
<text x="181.4" y="178.2">Size</text>
<text x="191.4" y="178.2">Number</text>
<text x="231.1" y="178.2">Revision</text>
<text x="118" y="180.2">13</text>
<text x="131.7" y="180.2">12</text>
<text x="181.4" y="184.2">Date:</text>
<text x="182.4" y="181.2">A4</text>
<text x="190.4" y="184.2">8-Apr-2009</text>
<text x="221.2" y="184.2">Sheet</text>
<text x="226.8" y="184.2">of</text>
<text x="53.7" y="188.1">1</text>
<text x="110.7" y="188.1">2</text>
<text x="167.7" y="188.1">3</text>
<text x="181.4" y="186.1">File:</text>
<text x="190.4" y="186.1">D:\ARM\fk\1.11日发\ARM\ARM.ddb</text>
<text x="221.2" y="186.1">Drawn By:</text>
<text x="224.7" y="188.1">4</text>
</g>
<g font-size="1.8" fill="#800000">
<text x="214.4" y="47.4">VDD</text>
<text x="35.4" y="48.4">SP</text>
<text x="37" y="52.3">CTRL</text>
<text x="156.8" y="49.3">VDD</text>
<text x="35.4" y="56.3">A[0:23]</text>
<text x="35.8" y="60.3">D[0:15]</text>
<text x="47.3" y="71.2">A1</text>
<text x="47.3" y="69.2">A2</text>
<text x="47.3" y="67.2">A3</text>
<text x="73.1" y="67.2">SW4</text>
<text x="128.8" y="71.2">D11</text>
<text x="128.8" y="69.2">D12</text>
<text x="128.8" y="67.2">D13</text>
<text x="188.4" y="69.2">SW1</text>
<text x="47.3" y="73.1">A0</text>
<text x="128.8" y="73.1">D10</text>
<text x="188.4" y="77.1">SW2</text>
<text x="99" y="79.1">RXT0</text>
<text x="99" y="81.1">RXT1</text>
<text x="99" y="83.1">VRTC</text>
<text x="128.8" y="83.1">D7</text>
<text x="128.8" y="81.1">D8</text>
<text x="128.8" y="79.1">D9</text>
<text x="73.1" y="85">nRST</text>
<text x="99" y="89">GPD6</text>
<text x="128.8" y="89">D4</text>
<text x="128.8" y="87">D5</text>
<text x="128.8" y="85">D6</text>
<text x="188.4" y="85">SW3</text>
<text x="47.3" y="95">nOE</text>
<text x="73.1" y="95">ENDIAN</text>
<text x="99" y="95">GPD3</text>
<text x="99" y="93">GPD4</text>
<text x="99" y="91">GPD5</text>
<text x="128.8" y="95">D1</text>
<text x="128.8" y="93">D2</text>
<text x="128.8" y="91">D3</text>
<text x="188.4" y="93">SW4</text>
<text x="47.3" y="96.9">nWE</text>
<text x="47.3" y="100.9">nUDCS</text>
<text x="73.1" y="96.9">SCLK</text>
<text x="73.1" y="98.9">SIORxD</text>
<text x="73.1" y="100.9">IISDO</text>
<text x="99" y="100.9">GPD0</text>
<text x="99" y="98.9">GPD1</text>
<text x="99" y="96.9">GPD2</text>
<text x="128.8" y="96.9">D0</text>
<text x="47.3" y="104.9">nECS</text>
<text x="47.3" y="102.9">nACS</text>
<text x="73.1" y="102.9">STx/LRCK</text>
<text x="73.1" y="104.9">SDA</text>
<text x="73.1" y="106.8">SCL</text>
<text x="99" y="102.9">RXD0</text>
<text x="99" y="104.9">TXD0</text>
<text x="99" y="106.8">nCTS0</text>
<text x="128.8" y="106.8">A22</text>
<text x="128.8" y="104.9">A23</text>
<text x="182.6" y="106.8">VCC</text>
<text x="224.3" y="106.8">VCC</text>
<text x="234.3" y="106.8">VCC</text>
<text x="47.3" y="110.8">nNCS</text>
<text x="47.3" y="112.8">nUHCS</text>
<text x="99" y="108.8">nRTS0</text>
<text x="99" y="110.8">RXD1</text>
<text x="99" y="112.8">TXD1</text>
<text x="128.8" y="112.8">A19</text>
<text x="128.8" y="110.8">A20</text>
<text x="128.8" y="108.8">A21</text>
<text x="146.3" y="111.2" transform="rotate(-90 146.3 111.2)">LED1</text>
<text x="158.2" y="111.2" transform="rotate(-90 158.2 111.2)">LED2</text>
<text x="170.1" y="111.2" transform="rotate(-90 170.1 111.2)">LED3</text>
<text x="99" y="114.8">nCTS1</text>
<text x="99" y="116.8">nRTS1</text>
<text x="99" y="118.7">GPC9</text>
<text x="128.8" y="118.7">A16</text>
<text x="128.8" y="116.8">A17</text>
<text x="128.8" y="114.8">A18</text>
<text x="146.7" y="116.8">RXT0</text>
<text x="47.3" y="124.7">GPF4</text>
<text x="47.3" y="122.7">GPF2</text>
<text x="73.1" y="122.7">GPE4</text>
<text x="73.1" y="124.7">nSCS</text>
<text x="99" y="120.7">GPC8</text>
<text x="128.8" y="124.7">A13</text>
<text x="128.8" y="122.7">A14</text>
<text x="128.8" y="120.7">A15</text>
<text x="146.7" y="120.7">RXT1</text>
<text x="47.3" y="130.6">EINT</text>
<text x="47.3" y="126.7">GPF3</text>
<text x="47.3" y="128.7">UDINT</text>
<text x="73.1" y="126.7">GPE6</text>
<text x="73.1" y="128.7">GPE7</text>
<text x="99" y="130.6">GPC5</text>
<text x="99" y="128.7">GPC6</text>
<text x="99" y="126.7">GPC7</text>
<text x="128.8" y="130.6">A11</text>
<text x="128.8" y="126.7">A12</text>
<text x="242" y="130.6">SW3</text>
<text x="47.3" y="136.6">AINT</text>
<text x="73.1" y="134.6">ANA</text>
<text x="99" y="136.6">LED2</text>
<text x="99" y="134.6">LED3</text>
<text x="99" y="132.6">GPC4</text>
<text x="128.8" y="136.6">A8</text>
<text x="128.8" y="134.6">A9</text>
<text x="128.8" y="132.6">A10</text>
<text x="242" y="136.6">SW4</text>
<text x="47.3" y="138.6">UHINT</text>
<text x="47.3" y="140.5">SW1</text>
<text x="47.3" y="142.5">SW2</text>
<text x="99" y="142.5">D15</text>
<text x="99" y="138.6">LED1</text>
<text x="99" y="140.5">UDSPD</text>
<text x="128.8" y="142.5">A5</text>
<text x="128.8" y="140.5">A6</text>
<text x="128.8" y="138.6">A7</text>
<text x="144.9" y="140.5">VDD</text>
<text x="47.3" y="144.5">SW3</text>
<text x="99" y="144.5">D14</text>
<text x="128.8" y="144.5">A4</text>
<text x="164.5" y="144.5">VRTC</text>
<text x="200.5" y="148.5">VCC</text>
<text x="228.3" y="148.5">VCC</text>
<text x="38.9" y="155.4">IIC</text>
<text x="35.4" y="159.4">SIO&amp;IIS</text>
<text x="95.2" y="156.4">VDD</text>
<text x="113.1" y="156.4">VDD</text>
<text x="190.4" y="158.4">ANA</text>
<text x="39" y="170.7" transform="rotate(-90 39 170.7)">GPD6</text>
<text x="41" y="170.7" transform="rotate(-90 41 170.7)">GPE4</text>
<text x="45" y="170.7" transform="rotate(-90 45 170.7)">GPE6</text>
<text x="46.9" y="170.7" transform="rotate(-90 46.9 170.7)">GPD4</text>
<text x="48.9" y="170.7" transform="rotate(-90 48.9 170.7)">GPE7</text>
<text x="50.9" y="170.7" transform="rotate(-90 50.9 170.7)">GPD0</text>
<text x="54.9" y="170.7" transform="rotate(-90 54.9 170.7)">GPD3</text>
<text x="56.9" y="170.7" transform="rotate(-90 56.9 170.7)">GPD5</text>
<text x="58.9" y="170.7" transform="rotate(-90 58.9 170.7)">GPD1</text>
<text x="60.9" y="170.7" transform="rotate(-90 60.9 170.7)">GPD2</text>
<text x="62.8" y="170.7" transform="rotate(-90 62.8 170.7)">nCTS0</text>
<text x="64.8" y="170.7" transform="rotate(-90 64.8 170.7)">nRTS0</text>
<text x="66.8" y="170.7" transform="rotate(-90 66.8 170.7)">RXD1</text>
<text x="68.8" y="170.7" transform="rotate(-90 68.8 170.7)">TXD1</text>
<text x="70.8" y="170.7" transform="rotate(-90 70.8 170.7)">nCTS1</text>
<text x="72.8" y="170.7" transform="rotate(-90 72.8 170.7)">nRTS1</text>
<text x="74.8" y="170.7" transform="rotate(-90 74.8 170.7)">GPC9</text>
<text x="76.8" y="170.7" transform="rotate(-90 76.8 170.7)">GPC8</text>
<text x="78.7" y="170.7" transform="rotate(-90 78.7 170.7)">GPC7</text>
<text x="80.7" y="170.7" transform="rotate(-90 80.7 170.7)">GPC6</text>
<text x="82.7" y="170.7" transform="rotate(-90 82.7 170.7)">GPC5</text>
<text x="84.7" y="170.7" transform="rotate(-90 84.7 170.7)">GPC4</text>
<text x="86.7" y="170.7" transform="rotate(-90 86.7 170.7)">LED3</text>
<text x="88.7" y="170.7" transform="rotate(-90 88.7 170.7)">LED2</text>
<text x="90.7" y="170.7" transform="rotate(-90 90.7 170.7)">LED1</text>
<text x="92.6" y="170.7" transform="rotate(-90 92.6 170.7)">UDSPD</text>
</g>
<g font-size="1.8" fill="#000080">
<text x="199.1" y="58.9">R704</text>
<text x="205.1" y="58.9">R703</text>
<text x="211" y="58.9">R702</text>
<text x="217" y="58.9">R701</text>
<text x="33.4" y="63.2">CN1</text>
<text x="33.4" y="65.2">CON40</text>
<text x="59.2" y="63.2">CN2</text>
<text x="59.2" y="65.2">CON40</text>
<text x="85" y="63.2">CN3</text>
<text x="85" y="65.2">CON40</text>
<text x="114.9" y="63.2">CN4</text>
<text x="114.9" y="65.2">CON40</text>
<text x="150.2" y="65">D703</text>
<text x="162.2" y="65">D704</text>
<text x="174.1" y="65">D705</text>
<text x="199.1" y="60.6">10k</text>
<text x="205.1" y="60.6">10k</text>
<text x="211" y="60.6">10k</text>
<text x="217" y="60.6">10k</text>
<text x="220.2" y="65.2">S701</text>
<text x="150.2" y="67">LED</text>
<text x="162.2" y="67">LED</text>
<text x="174.1" y="67">LED</text>
<text x="220.2" y="67.8">SW</text>
<text x="220.2" y="73.1">S702</text>
<text x="220.2" y="75.7">SW</text>
<text x="147.4" y="80.9">R707</text>
<text x="147.4" y="82.8">330</text>
<text x="159.4" y="80.9">R708</text>
<text x="159.4" y="82.8">330</text>
<text x="171.3" y="80.9">R709</text>
<text x="171.3" y="82.8">330</text>
<text x="220.2" y="81.1">S703</text>
<text x="220.2" y="83.7">SW</text>
<text x="220.2" y="89">S704</text>
<text x="220.2" y="91.6">SW</text>
<text x="149.8" y="96.7">IC702A</text>
<text x="149.8" y="98.7">74HC04</text>
<text x="161.8" y="96.7">IC702B</text>
<text x="161.8" y="98.7">74HC04</text>
<text x="173.7" y="96.7">IC702C</text>
<text x="173.7" y="98.7">74HC04</text>
<text x="188.4" y="114.8">J701</text>
<text x="188.4" y="116.8">PS2</text>
<text x="228.1" y="118.3">D701</text>
<text x="238.1" y="118.3">D702</text>
<text x="160.4" y="124.7">Y701</text>
<text x="228.1" y="120.1">1N4148</text>
<text x="238.1" y="120.1">1N4148</text>
<text x="154.6" y="128.5">C701</text>
<text x="154.6" y="130.4">22p</text>
<text x="160.4" y="126.7">32768</text>
<text x="170.5" y="128.5">C702</text>
<text x="170.5" y="130.4">22p</text>
<text x="214" y="127.8">R705</text>
<text x="214" y="129.2">1k</text>
<text x="152.4" y="140.5">D706</text>
<text x="152.4" y="142.5">1N4148</text>
<text x="214" y="139.7">R706</text>
<text x="214" y="141.1">1k</text>
<text x="210.2" y="148.5">IC701</text>
<text x="152.4" y="153.6">R710</text>
<text x="152.4" y="155.2">10k</text>
<text x="210.2" y="150.5">LM35</text>
<text x="236.1" y="152.4">CN5</text>
<text x="236.1" y="154.4">CON2</text>
<text x="128.6" y="160.2">IC702D</text>
<text x="148.8" y="158.2">BT1</text>
<text x="148.8" y="160.2">3V</text>
<text x="166.5" y="158.2">C703</text>
<text x="166.5" y="160.2">104</text>
<text x="128.6" y="162.2">74HC04</text>
<text x="128.6" y="169.1">IC702E</text>
<text x="128.6" y="170.7">74HC04</text>
<text x="128.6" y="177">IC702F</text>
<text x="128.6" y="178.6">74HC04</text>
<text x="33.4" y="180.2">J702</text>
<text x="33.4" y="182.2">LCD</text>
</g>
<g font-size="1.8" fill="#00f">
<text x="190.4" y="124.7">4</text>
<text x="192.4" y="120.7">6</text>
<text x="200.3" y="120.7">5 CLK</text>
<text x="202.3" y="124.7">3</text>
<text x="194.4" y="128.7">2</text>
<text x="198.3" y="128.7">1</text>
<text x="190" y="135" transform="rotate(-90 190 135)">VCC</text>
<text x="198" y="135" transform="rotate(-90 198 135)">DATA</text>
<text x="201.9" y="135" transform="rotate(-90 201.9 135)">GND</text>
</g>
</svg>
